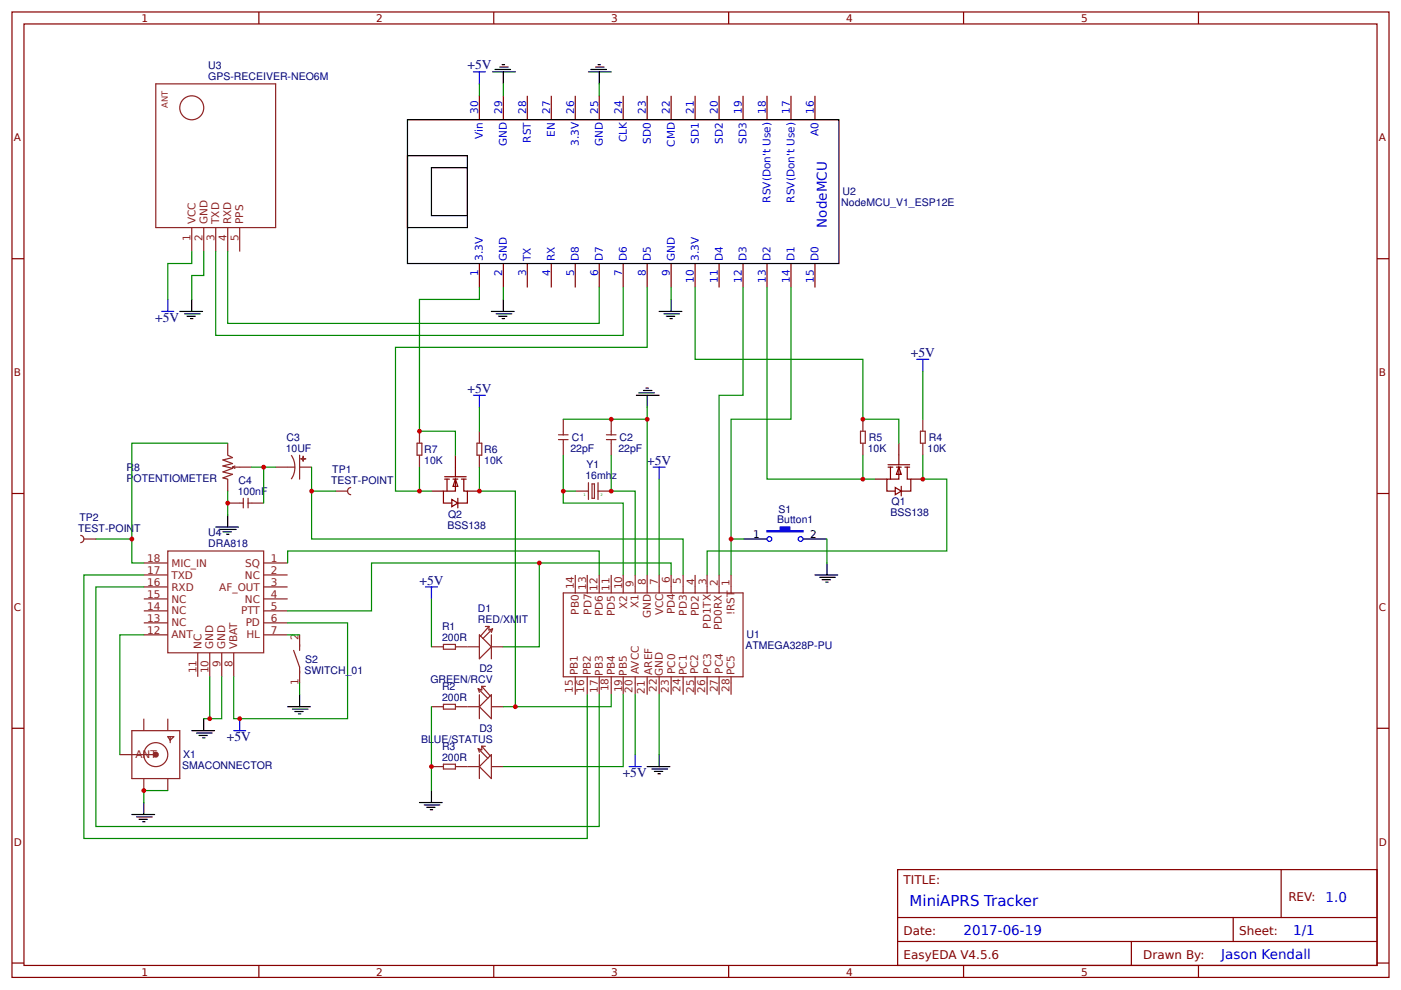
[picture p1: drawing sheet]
<svg xmlns="http://www.w3.org/2000/svg" width="312mm" height="220mm" viewBox="0 0 312 220" stroke-linecap="round" stroke-linejoin="round" font-family="sans-serif">
<g fill="none" stroke="#800" stroke-width=".27">
<path d="M2.7 2.7h306.4v214.9h-306.4zM5.3 5.3h301.1v209.7h-301.1zM57.6 2.7v2.6M109.9 2.7v2.6M162.2 2.7v2.6M214.4 2.7v2.6M266.7 2.7v2.6M106.7 21.3v5.4M112 21.3v5.4M117.3 21.3v5.4M122.7 21.3v5.4M128 21.3v5.4"/>
<path d="M133.3 21.3v5.4M138.7 21.3v5.4M144 21.3v5.4M149.4 21.3v5.4M154.7 21.3v5.4M160 21.3v5.4M165.4 21.3v5.4M170.7 21.3v5.4M176 21.3v5.4M181.4 21.3v5.4M2.7 57.6h2.6M106.7 58.7v5.3"/>
<path d="M112 58.7v5.3M117.3 58.7v5.3M122.7 58.7v5.3M128 58.7v5.3M133.3 58.7v5.3M138.7 58.7v5.3M144 58.7v5.3M149.4 58.7v5.3M154.7 58.7v5.3M160 58.7v5.3M165.4 58.7v5.3M170.7 58.7v5.3"/>
<path d="M176 58.7v5.3M181.4 58.7v5.3M306.4 57.6h2.7M2.7 109.9h2.6M306.4 109.9h2.7M2.7 162.2h2.6M306.4 162.2h2.7M199.8 193.6h106.6v21.4h-106.6zM285.1 193.6v10.7M2.7 214.4h2.6M57.6 215v2.6M109.9 215v2.6"/>
<path d="M162.2 215v2.6M199.8 204.3h106.6M199.8 209.6h106.6M214.4 215v2.6M251.8 209.6v5.4M266.7 215v2.6M274.4 204.3v5.3M306.4 214.4h2.7"/>
</g>
<g fill="none" stroke="#8d2323" stroke-width=".27">
<path d="M34.7 18.7h26.6v32h-26.6zM42.7 50.7v5.3M45.3 50.7v5.3M48 50.7v5.3M50.7 50.7v5.3M53.3 50.7v5.3M128 109.3h2.9M130.9 107.5v3.7M131.8 107.7h.5v3.2h-.5zM133.1 109.3h2.9M133.1 107.5v3.7M125.3 132h40.1v18.7h-40.1z"/>
<path d="M128 128v4M130.7 128v4M133.3 128v4M136 128v4M138.7 128v4M141.4 128v4M144 128v4M146.7 128v4M149.4 128v4M152 128v4M154.7 128v4M157.4 128v4"/>
<path d="M160 128v4M162.7 128v4M128 150.7v4M130.7 150.7v4M133.3 150.7v4M136 150.7v4M138.7 150.7v4M141.4 150.7v4M144 150.7v4M146.7 150.7v4M149.4 150.7v4M152 150.7v4"/>
<path d="M154.7 150.7v4M157.4 150.7v4M160 150.7v4M162.7 150.7v4"/>
<circle cx="42.7" cy="24" r="2.67"/>
</g>
<g fill="none" stroke="#000" stroke-width=".27">
<path d="M90.7 26.7h96v32h-96zM90.7 34.7h13.3v16h-13.3zM96 37.3h8v10.7h-8zM109.3 69.3h5.1M110.4 69.9h3.5M110.9 70.4h1.9M111.7 70.9h.6M112 66.7v2.6M146.7 69.3h5.1M147.8 69.9h3.4M148.3 70.4h1.9M149.1 70.9h.5"/>
<path d="M149.4 66.7v2.6M141.6 88h5.1M142.2 87.5h3.4M143.2 86.9h1.9M143.8 86.4h.5M144 88v2.7M165.4 120h5.3M178.7 120h5.3M181.4 128h5M182.4 128.5h3.5M183 129.1h1.8M183.8 129.6h.5"/>
<path d="M184 125.3v2.7M144 170.7h5.1M145.1 171.2h3.5M145.6 171.8h1.9M146.4 172.3h.6M146.7 168v2.7"/>
</g>
<g fill="none" stroke="#00f" stroke-width=".27">
<path d="M105.3 16h2.7M106.7 16v2.7M36 69.3h2.7M37.3 66.7v2.6M145.4 104h2.6M146.7 104v2.7M140 170.7h2.7M141.4 168v2.7"/>
<circle cx="171.2" cy="120" r=".53"/>
<circle cx="178.2" cy="120" r=".53"/>
</g>
<path d="M106.7 18.7v2.6M112 64v2.7M149.4 64v2.7M165.4 64v24h-5.4v40M176 64v29.3h-13.3v34.7M146.7 106.7v21.3M162.7 120h2.7M146.7 154.7v13.3" fill="none" stroke="#080" stroke-width=".27"/>
<path d="M170.7 118.1h2.9v-.8h2.2v.8h2.9v.3h-8z" fill="#00f" stroke="#00f" stroke-width=".27"/>
<circle cx="162.7" cy="120" r=".53" fill="#c00"/>
<path d="M125.3 93.3h18.7M144 90.7v37.3M125.3 101.3v8M128 109.3h-2.7v2.7h13.4v16M136 101.3v8h5.4v18.7M184 120v5.3" fill="none" stroke="#080" stroke-width=".27"/>
<path d="M124.3 97.9h2.1M124.3 96.8h2.1M125.3 93.3v3.5M125.3 97.9v3.4M134.9 97.9h2.2M134.9 96.8h2.2M136 93.3v3.5M136 97.9v3.4" fill="none" stroke="#8d2323" stroke-width=".27"/>
<g fill="#c00">
<circle cx="125.3" cy="109.3" r=".53"/>
<circle cx="136" cy="109.3" r=".53"/>
<circle cx="144" cy="93.3" r=".53"/>
<circle cx="136" cy="93.3" r=".53"/>
</g>
<g fill="none" stroke="#8d2323" stroke-width=".27">
<path d="M108 139.5h.8M108.8 139.5l-1.9 2.1M108.8 139.5v.8l.8-.3M96 144h2.7M96 157.4h2.7M98.7 143.5h2.6v1.1h-2.6zM98.7 156.8h2.6v1.1h-2.6zM101.3 144h5.4M101.3 157.4h5.4M106.4 153.4l2.1 2.1M106.4 153.4l.3 .8M106.7 141.4l2.6 2.6-2.6 2.7z"/>
<path d="M106.7 154.7v5.3M107.2 152.8l1.9 2.2M107.2 152.8h.8M107.2 152.8v.8l-.8-.2M109.1 155l.2-.3v5.3l-2.6-2.6M109.1 155l-2.4 2.4M109.3 141.4v5.3M109.3 144h2.7M109.3 157.4h2.7M109.6 140l-2.1 2.2M109.6 140l-.3 .8M96 170.7h2.7"/>
<path d="M98.7 170.2h2.6v1h-2.6zM101.3 170.7h5.4M106.4 166.7l2.1 2.1M106.4 166.7l.3 .8M106.7 168v5.4M107.2 166.2v.8l-.8-.3M107.2 166.2l1.9 2.1M107.2 166.2h.8M109.1 168.3l.2-.3v5.4l-2.6-2.7M109.1 168.3l-2.4 2.4M109.3 170.7h2.7"/>
</g>
<path d="M93.3 178.7h5.1M94.4 179.2h3.5M94.9 179.8h1.9M96 176v2.7M95.7 180.3h.6" fill="none" stroke="#000" stroke-width=".27"/>
<path d="M96 133.3v10.7M149.4 128v-2.7h-29.4v18.7h-8M136 154.7v2.7h-24M138.7 154.7v16h-26.7M141.4 154.7v13.3" fill="none" stroke="#080" stroke-width=".27"/>
<path d="M94.7 130.7h2.6M96 130.7v2.6" fill="none" stroke="#00f" stroke-width=".27"/>
<g fill="#fefefe" stroke="#800" stroke-width=".27">
<path d="M200 104l.6 1.6h-1.1z"/>
<path d="M199.2 108.5l1.4 .8-1.4 .8z"/>
</g>
<path d="M200 98.7v4.8M194.7 106.7h2.7M197.6 103.5h4.8M197.6 104h1.1M198.2 104v2.7M199.5 104h1.1M200 104v2.7h-2.6v2.6h1.8M200.6 108.3v2.1M201.4 104h1M201.9 104v2.7h.8v2.6h-2.1M202.7 106.7h2.7" fill="none" stroke="#800" stroke-width=".27"/>
<g fill="#fefefe" stroke="#800" stroke-width=".27">
<path d="M101.3 106.7l.6 1.6h-1.1z"/>
<path d="M100.5 111.2l1.4 .8-1.4 .8z"/>
</g>
<path d="M96 109.3h2.7M98.9 106.1h4.8M98.9 106.7h1.1M99.5 106.7v2.6M100.8 106.7h1.1M101.3 106.7v2.6h-2.6v2.7h1.8M101.3 101.3v4.8M101.9 110.9v2.2M102.7 106.7h1M103.2 106.7v2.6h.8v2.7h-2.1M104 109.3h2.7" fill="none" stroke="#800" stroke-width=".27"/>
<path d="M92.8 98.7h1.1v2.6h-1.1zM93.3 96v2.7M106.1 98.7h1.1v2.6h-1.1zM106.7 96v2.7M191.5 96h1.1v2.7h-1.1zM192 93.3v2.7M192 98.7v2.6M204.8 96h1.1v2.7h-1.1zM205.4 93.3v2.7M205.4 98.7v2.6M93.3 101.3v2.7M106.7 101.3v2.7" fill="none" stroke="#8d2323" stroke-width=".27"/>
<path d="M154.7 64v16h37.3v13.3h8v5.4M192 101.3v5.4h2.7M205.4 101.3v5.4h5.3v16h-53.3v5.3" fill="none" stroke="#080" stroke-width=".27"/>
<circle cx="192" cy="93.3" r=".53" fill="#c00"/>
<path d="M204 80h2.7M205.4 80v2.7" fill="none" stroke="#00f" stroke-width=".27"/>
<path d="M170.7 64v42.7h21.3M205.4 82.7v10.6" fill="none" stroke="#080" stroke-width=".27"/>
<g fill="#c00">
<circle cx="192" cy="106.7" r=".53"/>
<circle cx="205.4" cy="106.7" r=".53"/>
</g>
<path d="M106.7 64v2.7h-13.4v29.3h8v5.3M93.3 104v5.3h2.7" fill="none" stroke="#080" stroke-width=".27"/>
<circle cx="93.3" cy="96" r=".53" fill="#c00"/>
<path d="M105.3 88h2.7M106.7 88v2.7" fill="none" stroke="#00f" stroke-width=".27"/>
<path d="M106.7 90.7v5.3M106.7 104v5.3h8v48.1" fill="none" stroke="#080" stroke-width=".27"/>
<circle cx="106.7" cy="109.3" r=".53" fill="#c00"/>
<path d="M144 64v13.3h-56v32h5.3" fill="none" stroke="#080" stroke-width=".27"/>
<circle cx="93.3" cy="109.3" r=".53" fill="#c00"/>
<path d="M40 69.3h5.1M41.1 69.9h3.4M41.6 70.4h1.9M42.4 70.9h.5M42.7 66.7v2.6M42.7 162.7h5M43.7 163.2h3.5M44.3 163.8h1.8M45.1 164.3h.5M45.3 160v2.7" fill="none" stroke="#000" stroke-width=".27"/>
<path d="M42.7 56v2.7h-5.4v8M45.3 56v5.3h-2.6v5.4M48 56v18.7h90.7v-10.7M50.7 56v16h82.6v-8M64 138.7h13.3v21.3h-25.3v-9.3M46.7 150.7v9.3M49.3 150.7v9.3h-4" fill="none" stroke="#080" stroke-width=".27"/>
<g fill="none" stroke="#8d2323" stroke-width=".27">
<path d="M32 125.3h5.3M32 128h5.3M32 130.7h5.3M32 133.3h5.3M32 136h5.3M32 138.7h5.3M37.3 122.7h21.4v22.7h-21.4zM58.7 125.3h5.3M58.7 128h5.3M58.7 130.7h5.3M58.7 133.3h5.3M58.7 136h5.3"/>
<path d="M58.7 138.7h5.3M32 141.4h5.3M44 145.4v5.3M46.7 145.4v5.3M49.3 145.4v5.3M52 145.4v5.3M58.7 141.4h5.3"/>
</g>
<path d="M52 162.7h2.7M53.3 160v2.7" fill="none" stroke="#00f" stroke-width=".27"/>
<circle cx="46.7" cy="160" r=".53" fill="#c00"/>
<g fill="none" stroke="#8d2323" stroke-width=".27">
<path d="M26.7 168h8M29.3 162.7h10.7v10.7h-10.7zM32 160v2.7M32 173.4v2.6M37.3 164h1.4l-.8 .8zM37.3 160v2.7M37.3 173.4v2.6M37.9 164v1.4"/>
<circle cx="34.7" cy="168" r="2.67"/>
</g>
<circle cx="34.7" cy="168" r=".27" fill="none" stroke="#8d2323" stroke-width=".8" stroke-linecap="butt"/>
<path d="M64 125.3v-2.6h69.3v5.3M120 125.3h-37.3v10.7h-18.7M32 141.4h-5.3v26.6" fill="none" stroke="#080" stroke-width=".27"/>
<g fill="#c00">
<circle cx="120" cy="125.3" r=".53"/>
<circle cx="53.3" cy="160" r=".53"/>
</g>
<g fill="none" stroke="#8d2323" stroke-width=".27">
<path d="M50.7 98.7v2.6l1 .6-2.1 .5 2.1 .8-2.1 .5 2.1 .6-2.1 .8 2.1 .5-2.1 .8 1.1 .3v2.6M50.7 112h3.4M51.7 104h4.3M51.7 104l.6 .3M52.3 103.7l-.6 .3M54.1 110.9v2.2M55.2 110.9v2.2M55.2 112h3.5M61.3 104h4.3M64.8 101.3l.6 1.3 .2 1.4M65.6 104l-.2 1.4-.6 1.3M66.7 101.3v5.4"/>
<path d="M66.7 104h2.6M65.3 144.8l1.4 3.8v3.4M66.7 141.4v3.4"/>
</g>
<path d="M56 104h5.3M58.7 104v8M69.3 104v16h82.7v8M32 130.7h-10.7v53.3h112v-29.3M32 128h-13.3v58.7h112v-32M64 141.4h2.7M66.7 152v2.7" fill="none" stroke="#080" stroke-width=".27"/>
<path d="M48 117.3h5.1M49.1 117.9h3.4M49.6 118.4h1.9M50.4 118.9h.5M50.7 114.7v2.6M64 157.4h5.1M65.1 157.9h3.4M65.6 158.4h1.9M66.4 159h.5M66.7 154.7v2.7" fill="none" stroke="#000" stroke-width=".27"/>
<g fill="#8d2323" stroke="#8d2323" stroke-width=".27">
<path d="M67.4 101.6l.1 1.1z"/>
<path d="M66.9 102.1l1.1 .1z"/>
</g>
<circle cx="58.7" cy="104" r=".53" fill="#c00"/>
<path d="M109.6 16h5.1M110.1 15.5h3.5M111.2 14.9h1.9M111.7 14.4h.6M112 16v2.7M32 178.7v2.7M29.3 181.4h5.1M30.4 181.9h3.5M30.9 182.4h1.9M31.7 183h.6" fill="none" stroke="#000" stroke-width=".27"/>
<path d="M112 18.7v2.6M37.3 176h-5.3v2.7" fill="none" stroke="#080" stroke-width=".27"/>
<g fill="#c00">
<circle cx="32" cy="176" r=".53"/>
<circle cx="114.7" cy="157.4" r=".53"/>
</g>
<path d="M96 157.4v18.6" fill="none" stroke="#080" stroke-width=".27"/>
<circle cx="96" cy="170.7" r=".53" fill="#c00"/>
<path d="M130.9 16h5.1M131.5 15.5h3.4M132.5 14.9h1.9M133.1 14.4h.5M133.3 16v2.7" fill="none" stroke="#000" stroke-width=".27"/>
<path d="M133.3 18.7v2.6M69.3 109.3h5.4" fill="none" stroke="#080" stroke-width=".27"/>
<path d="M17.9 119.2a.8 .8 0 0 1 .8 .8 .8 .8 0 0 1-.8 .8M74.7 109.3h2.6M78.1 108.5a.8 .8 0 0 0-.8 .8 .8 .8 0 0 0 .8 .8M18.7 120h2.6" fill="none" stroke="#8d2323" stroke-width=".27"/>
<circle cx="69.3" cy="109.3" r=".53" fill="#c00"/>
<path d="M50.7 98.7h-21.4v21.3h-8M29.3 120v5.3h2.7" fill="none" stroke="#080" stroke-width=".27"/>
<circle cx="29.3" cy="120" r=".53" fill="#c00"/>
<path d="M50.7 109.3v5.4" fill="none" stroke="#080" stroke-width=".27"/>
<circle cx="50.7" cy="112" r=".53" fill="#c00"/>
<text font-size="3.3" fill="#00f" x="202.4" y="201.6">MiniAPRS Tracker</text>
<g font-size="3" fill="#000080">
<text x="104" y="15.5">+5V</text>
<text x="34.5" y="71.7">+5V</text>
<text x="202.7" y="79.5">+5V</text>
<text x="104" y="87.5">+5V</text>
<text x="144" y="103.5">+5V</text>
<text x="93.3" y="130.1">+5V</text>
<text x="50.5" y="165.1">+5V</text>
<text x="138.6" y="173.1">+5V</text>
</g>
<g font-size="3" fill="#00f">
<text x="184" y="50.7" transform="rotate(-90 184 50.7)">NodeMCU</text>
<text x="295" y="200.8">1.0</text>
<text x="214.4" y="208.3">2017-06-19</text>
<text x="287.8" y="208.3">1/1</text>
<text x="271.8" y="213.6">Jason Kendall</text>
</g>
<g font-size="2.7" fill="#800">
<text x="201.1" y="196.8">TITLE:</text>
<text x="286.7" y="200.6">REV:</text>
<text x="201.1" y="208.3">Date:</text>
<text x="275.8" y="208.3">Sheet:</text>
<text x="201.1" y="213.6">EasyEDA V4.5.6</text>
<text x="254.4" y="213.6">Drawn By:</text>
</g>
<g font-size="2.3" fill="#800">
<text x="31.5" y="4.9">1</text>
<text x="83.7" y="4.9">2</text>
<text x="136" y="4.9">3</text>
<text x="188.3" y="4.9">4</text>
<text x="240.6" y="4.9">5</text>
<text x="3.1" y="31.5">A</text>
<text x="306.8" y="31.5">A</text>
<text x="3.1" y="83.7">B</text>
<text x="306.8" y="83.7">B</text>
<text x="3.1" y="136">C</text>
<text x="306.8" y="136">C</text>
<text x="3.1" y="188.3">D</text>
<text x="306.8" y="188.3">D</text>
<text x="31.5" y="217.2">1</text>
<text x="83.7" y="217.2">2</text>
<text x="136" y="217.2">3</text>
<text x="188.3" y="217.2">4</text>
<text x="240.6" y="217.2">5</text>
</g>
<g font-size="2.3" fill="#000080">
<text x="46.4" y="17.9">GPS-RECEIVER-NEO6M</text>
<text x="46.4" y="15.4">U3</text>
<text x="187.2" y="45.9">NodeMCU_V1_ESP12E</text>
<text x="187.5" y="43.5">U2</text>
<text x="63.6" y="100.5">10UF</text>
<text x="63.8" y="98.1">C3</text>
<text x="94.4" y="100.9">R7</text>
<text x="107.7" y="100.9">R6</text>
<text x="126.9" y="100.5">22pF</text>
<text x="127.2" y="98.1">C1</text>
<text x="137.6" y="100.5">22pF</text>
<text x="137.9" y="98.1">C2</text>
<text x="193.1" y="100.5">10K</text>
<text x="193.4" y="98.1">R5</text>
<text x="206.4" y="100.5">10K</text>
<text x="206.7" y="98.1">R4</text>
<text x="28.2" y="107.3">POTENTIOMETER</text>
<text x="28.2" y="104.9">R8</text>
<text x="53.1" y="107.7">C4</text>
<text x="73.7" y="107.7">TEST-POINT</text>
<text x="73.9" y="105.3">TP1</text>
<text x="94.4" y="103.3">10K</text>
<text x="107.7" y="103.3">10K</text>
<text x="130.3" y="106.7">16mhz</text>
<text x="130.5" y="104.3">Y1</text>
<text x="52.9" y="110.1">100nF</text>
<text x="198.4" y="112.5">Q1</text>
<text x="17.4" y="118.4">TEST-POINT</text>
<text x="17.7" y="116">TP2</text>
<text x="46.4" y="119.4">U4</text>
<text x="99.6" y="117.7">BSS138</text>
<text x="99.7" y="115.3">Q2</text>
<text x="173" y="116.5">Button1</text>
<text x="173.2" y="114.1">S1</text>
<text x="198.2" y="114.9">BSS138</text>
<text x="46.4" y="121.9">DRA818</text>
<text x="106.4" y="136.3">D1</text>
<text x="98.4" y="142.7">200R</text>
<text x="98.4" y="140.3">R1</text>
<text x="106.4" y="138.7">RED/XMIT</text>
<text x="166.2" y="142.2">U1</text>
<text x="67.7" y="150">SWITCH_01</text>
<text x="67.9" y="147.5">S2</text>
<text x="106.7" y="149.6">D2</text>
<text x="165.9" y="144.6">ATMEGA328P-PU</text>
<text x="95.8" y="152">GREEN/RCV</text>
<text x="98.4" y="153.6">R2</text>
<text x="98.4" y="156">200R</text>
<text x="93.7" y="165.4">BLUE/STATUS</text>
<text x="98.4" y="167">R3</text>
<text x="106.7" y="163">D3</text>
<text x="40.5" y="171.3">SMACONNECTOR</text>
<text x="40.7" y="168.9">X1</text>
<text x="98.4" y="169.4">200R</text>
</g>
<g font-size="2.3" fill="#00f">
<text x="106.4" y="25.3" transform="rotate(-90 106.4 25.3)">30</text>
<text x="111.7" y="25.3" transform="rotate(-90 111.7 25.3)">29</text>
<text x="117.1" y="25.3" transform="rotate(-90 117.1 25.3)">28</text>
<text x="122.4" y="25.3" transform="rotate(-90 122.4 25.3)">27</text>
<text x="127.7" y="25.3" transform="rotate(-90 127.7 25.3)">26</text>
<text x="133.1" y="25.3" transform="rotate(-90 133.1 25.3)">25</text>
<text x="138.4" y="25.3" transform="rotate(-90 138.4 25.3)">24</text>
<text x="143.8" y="25.3" transform="rotate(-90 143.8 25.3)">23</text>
<text x="149.1" y="25.3" transform="rotate(-90 149.1 25.3)">22</text>
<text x="154.4" y="25.3" transform="rotate(-90 154.4 25.3)">21</text>
<text x="159.8" y="25.3" transform="rotate(-90 159.8 25.3)">20</text>
<text x="165.1" y="25.3" transform="rotate(-90 165.1 25.3)">19</text>
<text x="170.4" y="25.3" transform="rotate(-90 170.4 25.3)">18</text>
<text x="175.8" y="25.3" transform="rotate(-90 175.8 25.3)">17</text>
<text x="181.1" y="25.3" transform="rotate(-90 181.1 25.3)">16</text>
<text x="107.5" y="30.9" transform="rotate(-90 107.5 30.9)">Vin</text>
<text x="112.8" y="32.6" transform="rotate(-90 112.8 32.6)">GND</text>
<text x="118.1" y="31.7" transform="rotate(-90 118.1 31.7)">RST</text>
<text x="123.5" y="30.4" transform="rotate(-90 123.5 30.4)">EN</text>
<text x="128.8" y="32.5" transform="rotate(-90 128.8 32.5)">3.3V</text>
<text x="134.2" y="32.6" transform="rotate(-90 134.2 32.6)">GND</text>
<text x="139.5" y="31.7" transform="rotate(-90 139.5 31.7)">CLK</text>
<text x="144.8" y="32" transform="rotate(-90 144.8 32)">SD0</text>
<text x="150.2" y="32.6" transform="rotate(-90 150.2 32.6)">CMD</text>
<text x="155.5" y="32" transform="rotate(-90 155.5 32)">SD1</text>
<text x="160.8" y="32" transform="rotate(-90 160.8 32)">SD2</text>
<text x="166.2" y="32" transform="rotate(-90 166.2 32)">SD3</text>
<text x="182.2" y="30.3" transform="rotate(-90 182.2 30.3)">A0</text>
<text x="171.5" y="45.1" transform="rotate(-90 171.5 45.1)">RSV(Don't Use)</text>
<text x="176.8" y="45.1" transform="rotate(-90 176.8 45.1)">RSV(Don't Use)</text>
<text x="107.5" y="58.1" transform="rotate(-90 107.5 58.1)">3.3V</text>
<text x="112.8" y="58.1" transform="rotate(-90 112.8 58.1)">GND</text>
<text x="118.1" y="58.1" transform="rotate(-90 118.1 58.1)">TX</text>
<text x="123.5" y="58.1" transform="rotate(-90 123.5 58.1)">RX</text>
<text x="128.8" y="58.1" transform="rotate(-90 128.8 58.1)">D8</text>
<text x="134.2" y="58.1" transform="rotate(-90 134.2 58.1)">D7</text>
<text x="139.5" y="58.1" transform="rotate(-90 139.5 58.1)">D6</text>
<text x="144.8" y="58.1" transform="rotate(-90 144.8 58.1)">D5</text>
<text x="150.2" y="58.1" transform="rotate(-90 150.2 58.1)">GND</text>
<text x="155.5" y="58.1" transform="rotate(-90 155.5 58.1)">3.3V</text>
<text x="160.8" y="58.1" transform="rotate(-90 160.8 58.1)">D4</text>
<text x="166.2" y="58.1" transform="rotate(-90 166.2 58.1)">D3</text>
<text x="171.5" y="58.1" transform="rotate(-90 171.5 58.1)">D2</text>
<text x="176.8" y="58.1" transform="rotate(-90 176.8 58.1)">D1</text>
<text x="182.2" y="58.1" transform="rotate(-90 182.2 58.1)">D0</text>
<text x="106.4" y="61.5" transform="rotate(-90 106.4 61.5)">1</text>
<text x="111.7" y="61.5" transform="rotate(-90 111.7 61.5)">2</text>
<text x="117.1" y="61.5" transform="rotate(-90 117.1 61.5)">3</text>
<text x="122.4" y="61.5" transform="rotate(-90 122.4 61.5)">4</text>
<text x="127.7" y="61.5" transform="rotate(-90 127.7 61.5)">5</text>
<text x="133.1" y="61.5" transform="rotate(-90 133.1 61.5)">6</text>
<text x="138.4" y="61.5" transform="rotate(-90 138.4 61.5)">7</text>
<text x="143.8" y="61.5" transform="rotate(-90 143.8 61.5)">8</text>
<text x="149.1" y="61.5" transform="rotate(-90 149.1 61.5)">9</text>
<text x="154.4" y="63" transform="rotate(-90 154.4 63)">10</text>
<text x="159.8" y="63" transform="rotate(-90 159.8 63)">11</text>
<text x="165.1" y="63" transform="rotate(-90 165.1 63)">12</text>
<text x="170.4" y="63" transform="rotate(-90 170.4 63)">13</text>
<text x="175.8" y="63" transform="rotate(-90 175.8 63)">14</text>
<text x="181.1" y="63" transform="rotate(-90 181.1 63)">15</text>
</g>
<g font-size="2.3" fill="#8d2323">
<text x="42.4" y="53.8" transform="rotate(-90 42.4 53.8)">1</text>
<text x="43.5" y="49.9" transform="rotate(-90 43.5 49.9)">VCC</text>
<text x="45.1" y="53.8" transform="rotate(-90 45.1 53.8)">2</text>
<text x="46.1" y="49.9" transform="rotate(-90 46.1 49.9)">GND</text>
<text x="47.7" y="53.8" transform="rotate(-90 47.7 53.8)">3</text>
<text x="48.8" y="49.9" transform="rotate(-90 48.8 49.9)">TXD</text>
<text x="50.4" y="53.8" transform="rotate(-90 50.4 53.8)">4</text>
<text x="51.5" y="49.9" transform="rotate(-90 51.5 49.9)">RXD</text>
<text x="53.1" y="53.8" transform="rotate(-90 53.1 53.8)">5</text>
<text x="54.1" y="49.9" transform="rotate(-90 54.1 49.9)">PPS</text>
<text x="32.8" y="125.1">18</text>
<text x="60.3" y="125.1">1</text>
<text x="32.8" y="130.4">16</text>
<text x="32.8" y="127.7">17</text>
<text x="38.1" y="131.5">RXD</text>
<text x="38.1" y="128.8">TXD</text>
<text x="38.1" y="126.1">MIC_IN</text>
<text x="48.8" y="131.5">AF_OUT</text>
<text x="54.5" y="128.8">NC</text>
<text x="54.6" y="126.1">SQ</text>
<text x="60.3" y="127.7">2</text>
<text x="60.3" y="130.4">3</text>
<text x="127.7" y="131.2" transform="rotate(-90 127.7 131.2)">14</text>
<text x="130.4" y="131.3" transform="rotate(-90 130.4 131.3)">13</text>
<text x="133" y="131.6" transform="rotate(-90 133 131.6)">12</text>
<text x="135.7" y="131.5" transform="rotate(-90 135.7 131.5)">11</text>
<text x="138.4" y="131.2" transform="rotate(-90 138.4 131.2)">10</text>
<text x="141" y="130.6" transform="rotate(-90 141 130.6)">9</text>
<text x="143.8" y="130.2" transform="rotate(-90 143.8 130.2)">8</text>
<text x="146.4" y="130.3" transform="rotate(-90 146.4 130.3)">7</text>
<text x="149.1" y="129.9" transform="rotate(-90 149.1 129.9)">6</text>
<text x="151.5" y="130" transform="rotate(-90 151.5 130)">5</text>
<text x="154.5" y="130.1" transform="rotate(-90 154.5 130.1)">4</text>
<text x="157.2" y="130.3" transform="rotate(-90 157.2 130.3)">3</text>
<text x="159.8" y="130.6" transform="rotate(-90 159.8 130.6)">2</text>
<text x="162.3" y="130.6" transform="rotate(-90 162.3 130.6)">1</text>
<text x="32.8" y="135.8">14</text>
<text x="32.8" y="133.1">15</text>
<text x="38.1" y="136.8">NC</text>
<text x="38.1" y="134.2">NC</text>
<text x="53.7" y="136.8">PTT</text>
<text x="54.5" y="134.2">NC</text>
<text x="60.3" y="133.1">4</text>
<text x="60.3" y="135.8">5</text>
<text x="128.8" y="136.9" transform="rotate(-90 128.8 136.9)">PB0</text>
<text x="131.6" y="136.9" transform="rotate(-90 131.6 136.9)">PD7</text>
<text x="134.2" y="137.2" transform="rotate(-90 134.2 137.2)">PD6</text>
<text x="136.8" y="137.2" transform="rotate(-90 136.8 137.2)">PD5</text>
<text x="139.6" y="135.6" transform="rotate(-90 139.6 135.6)">X2</text>
<text x="142.1" y="135.5" transform="rotate(-90 142.1 135.5)">X1</text>
<text x="144.8" y="137.5" transform="rotate(-90 144.8 137.5)">GND</text>
<text x="147.6" y="137" transform="rotate(-90 147.6 137)">VCC</text>
<text x="150.2" y="136.8" transform="rotate(-90 150.2 136.8)">PD4</text>
<text x="152.8" y="137.1" transform="rotate(-90 152.8 137.1)">PD3</text>
<text x="155.5" y="137.2" transform="rotate(-90 155.5 137.2)">PD2</text>
<text x="163.5" y="136.9" transform="rotate(-90 163.5 136.9)">!RST</text>
<text x="32.8" y="141.1">12</text>
<text x="32.8" y="138.4">13</text>
<text x="38.1" y="142.2">ANT</text>
<text x="38.1" y="139.5">NC</text>
<text x="54.7" y="139.5">PD</text>
<text x="54.8" y="142.2">HL</text>
<text x="60.3" y="138.4">6</text>
<text x="60.3" y="141.1">7</text>
<text x="66.4" y="142.4" transform="rotate(-90 66.4 142.4)">2</text>
<text x="158.2" y="140" transform="rotate(-90 158.2 140)">PD1TX</text>
<text x="160.7" y="140.3" transform="rotate(-90 160.7 140.3)">PD0RX</text>
<text x="43.7" y="149.9" transform="rotate(-90 43.7 149.9)">11</text>
<text x="44.8" y="144.6" transform="rotate(-90 44.8 144.6)">NC</text>
<text x="46.4" y="149.9" transform="rotate(-90 46.4 149.9)">10</text>
<text x="47.5" y="144.6" transform="rotate(-90 47.5 144.6)">GND</text>
<text x="49.1" y="148.4" transform="rotate(-90 49.1 148.4)">9</text>
<text x="50.1" y="144.6" transform="rotate(-90 50.1 144.6)">GND</text>
<text x="51.7" y="148.4" transform="rotate(-90 51.7 148.4)">8</text>
<text x="52.8" y="144.6" transform="rotate(-90 52.8 144.6)">VBAT</text>
<text x="66.4" y="152.4" transform="rotate(-90 66.4 152.4)">1</text>
<text x="127.4" y="154.2" transform="rotate(-90 127.4 154.2)">15</text>
<text x="128.6" y="150.4" transform="rotate(-90 128.6 150.4)">PB1</text>
<text x="130" y="154.3" transform="rotate(-90 130 154.3)">16</text>
<text x="131.5" y="150.3" transform="rotate(-90 131.5 150.3)">PB2</text>
<text x="133" y="154.3" transform="rotate(-90 133 154.3)">17</text>
<text x="134.2" y="150.5" transform="rotate(-90 134.2 150.5)">PB3</text>
<text x="135.4" y="153.9" transform="rotate(-90 135.4 153.9)">18</text>
<text x="136.8" y="150.4" transform="rotate(-90 136.8 150.4)">PB4</text>
<text x="138.4" y="154.2" transform="rotate(-90 138.4 154.2)">19</text>
<text x="139.5" y="150.5" transform="rotate(-90 139.5 150.5)">PB5</text>
<text x="140.8" y="154.3" transform="rotate(-90 140.8 154.3)">20</text>
<text x="142.2" y="150.1" transform="rotate(-90 142.2 150.1)">AVCC</text>
<text x="143.5" y="154.5" transform="rotate(-90 143.5 154.5)">21</text>
<text x="145.1" y="150.2" transform="rotate(-90 145.1 150.2)">AREF</text>
<text x="146.2" y="154" transform="rotate(-90 146.2 154)">22</text>
<text x="147.5" y="150.5" transform="rotate(-90 147.5 150.5)">GND</text>
<text x="148.9" y="154.3" transform="rotate(-90 148.9 154.3)">23</text>
<text x="150.2" y="150.1" transform="rotate(-90 150.2 150.1)">PC0</text>
<text x="151.4" y="154.1" transform="rotate(-90 151.4 154.1)">24</text>
<text x="152.8" y="150.3" transform="rotate(-90 152.8 150.3)">PC1</text>
<text x="154.5" y="154.3" transform="rotate(-90 154.5 154.3)">25</text>
<text x="155.3" y="150.2" transform="rotate(-90 155.3 150.2)">PC2</text>
<text x="156.9" y="154.2" transform="rotate(-90 156.9 154.2)">26</text>
<text x="158.2" y="150" transform="rotate(-90 158.2 150)">PC3</text>
<text x="159.8" y="154.2" transform="rotate(-90 159.8 154.2)">27</text>
<text x="160.8" y="150" transform="rotate(-90 160.8 150)">PC4</text>
<text x="162.3" y="154" transform="rotate(-90 162.3 154)">28</text>
<text x="163.5" y="150.4" transform="rotate(-90 163.5 150.4)">PC5</text>
<text x="30.1" y="168.8">ANT</text>
</g>
<g font-size="2.3">
<text x="167.6" y="119.7">1</text>
<text x="180.3" y="119.7">2</text>
</g>
<text font-size="1.9" fill="#8d2323" x="37.3" y="24" transform="rotate(-90 37.3 24)">ANT</text>
<g font-size=".8" fill="#238d23">
<text x="129.9" y="110.4">1</text>
<text x="133.6" y="110.4">2</text>
</g>
</svg>
